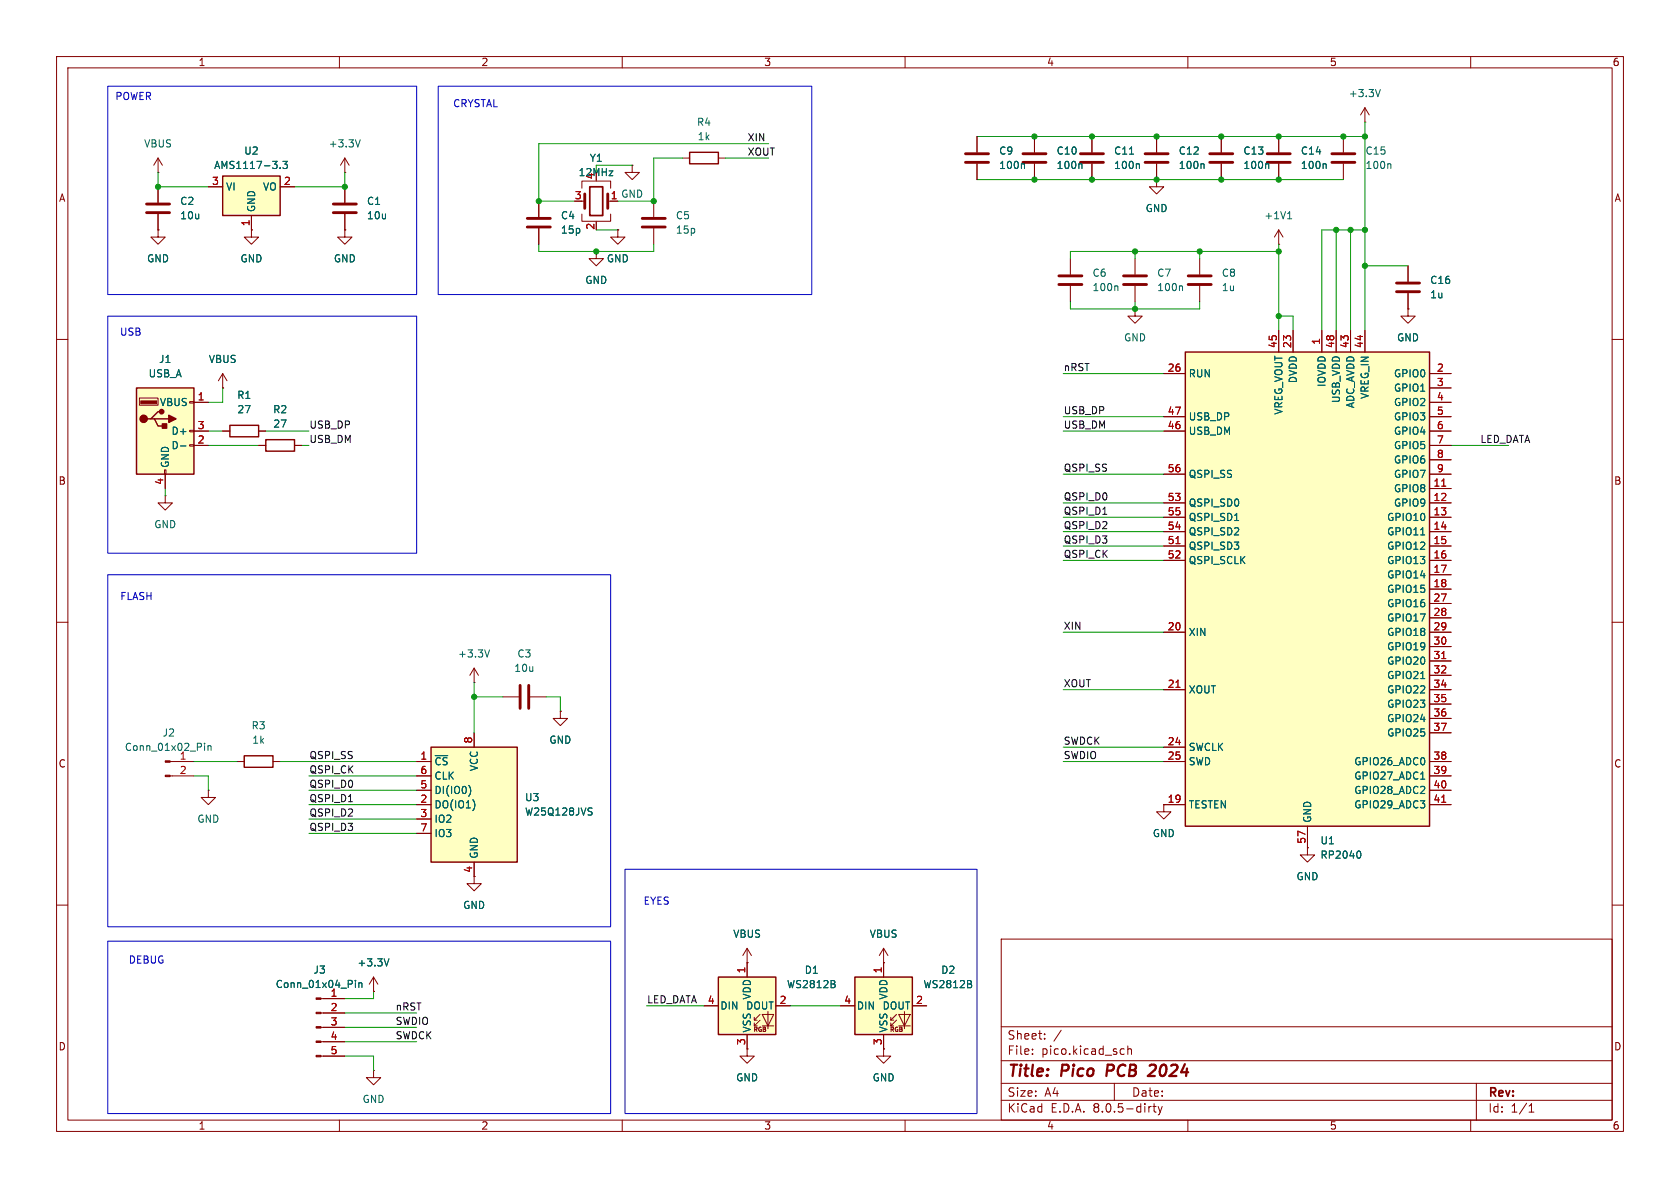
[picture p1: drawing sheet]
<svg xmlns="http://www.w3.org/2000/svg" width="297mm" height="210mm" viewBox="0 0 297 210" stroke-linecap="round" stroke-linejoin="round" font-family="sans-serif">
<g fill="none" stroke="#840000" stroke-width=".18">
<path d="M10 10h277v190h-277zM12 12h273v186h-273zM60 10v2M110 10v2M160 10v2M210 10v2M241.3 19.1l-.8 1.2M241.3 19.1v2.5M241.3 19.1l.8 1.2M260 10v2M182.9 24.1v2.8M182.9 29v2.8"/>
<path d="M193 24.1v2.8M193 29v2.8M226.1 24.1v2.8M226.1 29v2.8M237.5 24.1v2.8M237.5 29v2.8M241.3 21.6h.1M10 60h2M27.9 40.6v1.3h1.3l-1.3 1.3-1.2-1.3h1.2M27.9 40.6h.1M44.4 40.6v1.3h1.3l-1.3 1.3-1.2-1.3h1.2M44.4 40.6h.1"/>
<path d="M200.7 54.6v1.3h1.2l-1.2 1.3-1.3-1.3h1.3M200.7 54.6h.1M212.1 45.7v2.8M212.1 50.5v2.8M248.9 54.6v1.3h1.3l-1.3 1.3-1.3-1.3h1.3M248.9 54.6h.1M248.9 47v2.8M248.9 51.8v2.8M285 60h2M10 110h2M285 110h2M10 160h2"/>
<path d="M285 160h2M177 166h108v32h-108zM60 198v2M110 198v2M160 198v2M177 194.5h108M177 191.5h108M177 187.5h108M177 181.5h108M182.5 186.3v.1M182.5 185.5v.1M184.7 183.6v.1"/>
<path d="M184.7 182.8v.1M187.6 182.1l-1.3 2M197 191.5v3M198.3 185.4l.4 .1M198.7 186.3l-.4 .1M199.4 185.5l.2-.1 .4 .1v.9M199.4 184.9v1.5M203.5 195.6l-.3 .1M203.8 195.6h.6M204 195.1v1.3l.4 .2M204.7 195.6l.4 1M205.1 196.6l-.1 .4-.3 .1"/>
<path d="M205.5 195.6l-.4 1M210 198v2M260 198v2M261 191.5v6.5M270.3 196.6h.9M270.3 195.5l.4-.4v1.5"/>
</g>
<path d="M195.8 188.2l-.2 2M204 188.2l-.7 .1M204.2 189.1l-1.3 1.1h1.3" fill="none" stroke="#840000" stroke-width=".4"/>
<path d="M244 15.8l-.4 1.3M191.1 28.9l.2 .2v.7M199.7 27.2h.7M201.3 28.9l.1 .2v.7M234.3 28.9l.2 .2v.7M245.7 28.9l.2 .2v.7" fill="none" stroke="#006464" stroke-width=".18"/>
<path d="M180.8 28.7h4.1M180.8 27.2h4.1M191 28.7h4.1M191 27.2h4.1M224 28.7h4.1M224 27.2h4.1M235.5 28.7h4M235.5 27.2h4M210.1 50.3h4M210.1 48.8h4M246.9 51.6h4.1M246.9 50h4.1" fill="none" stroke="#840000" stroke-width=".51"/>
<path d="M39.4 31.1h10.1v7h-10.1z" fill="#ffffc2"/>
<path d="M39.4 31.1h10.1v7h-10.1z" fill="none" stroke="#840000" stroke-width=".25"/>
<g fill="none" stroke="#840000" stroke-width=".18">
<path d="M36.8 33h2.6M44.4 38.1v2.5M49.5 33h2.6M204.5 31.8v1.2h1.2l-1.2 1.3-1.3-1.3h1.3M204.5 31.8h.1M61 40.6v1.3h1.2l-1.2 1.3-1.3-1.3h1.3M61 40.6h.1M189.2 45.7v2.8M189.2 50.5v2.8M200.7 45.7v2.8M200.7 50.5v2.8M29.2 87.6v1.3h1.3l-1.3 1.3-1.3-1.3h1.3"/>
<path d="M29.2 87.6h.1M83.8 118.1l-.7 1.3M83.8 118.1v2.6M83.8 118.1l.8 1.3M83.8 120.7h.1M88.9 123.2h2.8M93.7 123.2h2.8M99.1 125.7v1.3h1.2l-1.2 1.3-1.3-1.3h1.3M99.1 125.7h.1M83.8 154.9v1.3h1.3l-1.3 1.3-1.3-1.3h1.3M156.2 185.4v1.3h1.3l-1.3 1.3-1.3-1.3h1.3M156.2 185.4h.1"/>
</g>
<path d="M49.5 29.7v.1M50 28.5h.8l-.4 .5 .3 .1v.6l-.1 .1-.6-.1M197.4 50.5l.2 .2v.7M208.9 50.5l.2 .2v.7M86.5 114.9l-.4 1.2" fill="none" stroke="#006464" stroke-width=".18"/>
<path d="M187.2 50.3h4.1M187.2 48.8h4.1M198.6 50.3h4.1M198.6 48.8h4.1M91.9 121.2v4M93.5 121.2v4" fill="none" stroke="#840000" stroke-width=".51"/>
<path d="M76.2 132.1h15.2v20.3h-15.2z" fill="#ffffc2"/>
<path d="M43.2 133.6h5.1v2h-5.1zM76.2 132.1h15.2v20.3h-15.2z" fill="none" stroke="#840000" stroke-width=".25"/>
<g fill="none" stroke="#840000" stroke-width=".18">
<path d="M226.1 43.2h.1M226.1 40.6l-.8 1.3M226.1 40.6v2.6M226.1 40.6l.7 1.3M30.1 134.6h4.2M30.1 137.2h4.2M36.8 139.7v1.3h1.3l-1.3 1.2-1.2-1.2h1.2M36.8 139.7h.1M41.9 134.6h1.3M48.3 134.6h1.2M73.7 134.6h2.5M73.7 139.7h2.5"/>
<path d="M73.7 137.2h2.5M83.8 129.5v2.6M73.7 142.2h2.5M73.7 144.8h2.5M73.7 147.3h2.5M83.8 152.4v2.5M56.7 179.1h4.3M56.7 176.5h4.3M66 175.3h.1M66 172.7l-.7 1.3M66 172.7v2.6M66 172.7l.8 1.3"/>
<path d="M56.7 186.7h4.3M56.7 184.2h4.3M56.7 181.6h4.3M66 189.2v1.3h1.3l-1.3 1.3-1.2-1.3h1.2M66 189.2h.1"/>
</g>
<g fill="none" stroke="#006464" stroke-width=".18">
<path d="M227.6 38.7h.8M227.8 37.7l.2-.3v1.3M36.2 131.4v.1M36.2 131.8v.9M36.8 131.8v.9M36.8 131.9l.2-.1 .3 .1v.8M82.9 138.9a1.49 1.49 0 0 1 0 1.8M83.9 141.9v.9M104.2 142.8l.5 .1M104.4 143.5l.3 .2-.3 .4M62.8 173.3v.1M62.8 173.7v.9"/>
<path d="M63.4 173.7v.9M63.4 173.8l.2-.1 .3 .1 .1 .8M68.8 169.5l-.5 1.3"/>
</g>
<g fill="#840000" stroke="#840000" stroke-width=".18">
<path d="M29.2 137h.9v.3h-.9z"/>
<path d="M29.2 134.5h.9v.2h-.9z"/>
<path d="M55.9 186.6h.8v.2h-.8z"/>
<path d="M55.9 184h.8v.3h-.8z"/>
<path d="M55.9 181.5h.8v.2h-.8z"/>
<path d="M55.9 178.9h.8v.3h-.8z"/>
<path d="M55.9 176.4h.8v.3h-.8z"/>
</g>
<path d="M209.5 62.2h43.2v83.9h-43.2z" fill="#ffffc2"/>
<path d="M209.5 62.2h43.2v83.9h-43.2z" fill="none" stroke="#840000" stroke-width=".25"/>
<g fill="none" stroke="#840000" stroke-width=".18">
<path d="M111.8 29.2v1.3h1.2l-1.2 1.3-1.3-1.3h1.3M111.8 29.2h.1M226.1 58.4v3.8M228.6 58.4v3.8M233.7 58.4v3.8M236.2 58.4v3.8M238.8 58.4v3.8M241.3 58.4v3.8M205.7 66h3.8M205.7 76.2h3.8M205.7 73.7h3.8M252.7 66h3.8"/>
<path d="M252.7 68.6h3.8M252.7 71.1h3.8M252.7 76.2h3.8M252.7 73.7h3.8M252.7 78.7h3.8M205.7 88.9h3.8M205.7 91.4h3.8M205.7 94h3.8M205.7 96.5h3.8M205.7 99.1h3.8M205.7 83.8h3.8M252.7 86.4h3.8"/>
<path d="M252.7 88.9h3.8M252.7 91.4h3.8M252.7 94h3.8M252.7 96.5h3.8M252.7 99.1h3.8M252.7 83.8h3.8M252.7 81.3h3.8M205.7 111.8h3.8M252.7 101.6h3.8M252.7 104.1h3.8M252.7 111.8h3.8M252.7 106.7h3.8"/>
<path d="M252.7 109.2h3.8M252.7 114.3h3.8M252.7 116.8h3.8M252.7 119.4h3.8M205.7 121.9h3.8M205.7 132.1h3.8M205.7 134.6h3.8M252.7 121.9h3.8M252.7 134.6h3.8M252.7 124.5h3.8M252.7 127h3.8M252.7 129.5h3.8"/>
<path d="M252.7 137.2h3.8M252.7 139.7h3.8M205.7 142.2v1.3h1.3l-1.3 1.3-1.2-1.3h1.2M205.7 142.2h.1M205.7 142.2h3.8M231.1 149.9v1.2h1.3l-1.3 1.3-1.2-1.3h1.2M231.1 149.9h.1M231.1 146.1v3.8M252.7 142.2h3.8"/>
</g>
<path d="M207.9 96.1h.7M254.9 85.9h.7M254.9 116.4h.7M207.9 121.5h.7M254.9 141.8h.7" fill="none" stroke="#a90000" stroke-width=".18"/>
<path d="M218.3 92h.7M251.2 94.6h.7M251.2 120h.7M251.2 137.7h.7M240.3 150.4a.79 .79 0 0 1 0 1.3" fill="none" stroke="#006464" stroke-width=".18"/>
<path d="M24.1 68.6h10.2v15.2h-10.2z" fill="#ffffc2"/>
<path d="M121.9 26.9h5.1v2.1h-5.1zM24.1 68.6h10.2v15.2h-10.2zM26.7 74h.6l.6 1.3h1.3M27.3 74h2.5M28.6 72.8h-.7l-1.2 1.2h-.7M47 77.7h5.1v2.1h-5.1z" fill="none" stroke="#840000" stroke-width=".25"/>
<g fill="#840000" stroke="#840000" stroke-width=".25">
<path d="M29.8 73.4l1.3 .6-1.3 .7z"/>
<path d="M28.7 74.9h.8v.8h-.8z"/>
<circle cx="25.4" cy="74" r=".63"/>
<circle cx="28.6" cy="72.8" r=".38"/>
</g>
<path d="M24.9 70.9h2.8v.5h-2.8z" fill="#840000" stroke="#840000" stroke-width=".18"/>
<g fill="none" stroke="#840000" stroke-width=".18">
<path d="M27.9 30.5h.1M27.9 27.9v2.6M27.9 33v2.8M27.9 37.8v2.8M27.9 27.9l-.7 1.3M27.9 27.9l.8 1.3M61 30.5h.1M61 27.9v2.6M61 33v2.8M61 37.8v2.8M61 27.9l-.8 1.3M61 27.9l.7 1.3"/>
<path d="M102.9 33.3v-1.3h5v1.3M102.9 37.8v1.3h5v-1.3M102.9 35.6h.5M105.4 39.1v.3M115.6 35.6v2.8M120.6 27.9h1.3M127 27.9h1.3M172.7 24.1v2.8M172.7 29v2.8M215.9 24.1v2.8M215.9 29v2.8M115.6 40.4v2.8"/>
<path d="M24.6 70.4h3.3v1.2h-3.3zM33.5 78.6h.8v.3h-.8zM33.5 76.1h.8v.2h-.8zM33.5 71h.8v.2h-.8zM34.3 71.1h2.5M34.3 78.7h2.5M34.3 76.2h2.5M45.7 78.7h1.3M52.1 78.7h1.2M29.1 83.1h.2v.7h-.2zM29.2 83.8v2.6M132.1 170.2h.1"/>
<path d="M132.1 167.6l-.8 1.3M132.1 167.6v2.6M132.1 167.6l.7 1.3M132.1 185.4v1.3h1.2l-1.2 1.3-1.3-1.3h1.3M132.1 185.4h.1"/>
</g>
<path d="M63.7 24.7l-.4 1.3M180.9 28.9l.2 .2v.7M224.1 28.9l.2 .2v.7M31.9 78.8h1" fill="none" stroke="#006464" stroke-width=".18"/>
<path d="M25.9 37.6h4.1M25.9 36.1h4.1M58.9 37.6h4.1M58.9 36.1h4.1M103.4 34.3v2.5M107.4 34.3v2.5M113.5 38.6h4.1M170.7 28.7h4.1M170.7 27.2h4.1M213.9 28.7h4M213.9 27.2h4M113.5 40.1h4.1" fill="none" stroke="#840000" stroke-width=".51"/>
<path d="M104.3 33h2.3v5.1h-2.3z" fill="none" stroke="#840000" stroke-width=".3"/>
<path d="M151.1 172.7h10.2v10.2h-10.2z" fill="#ffffc2"/>
<g fill="none" stroke="#840000" stroke-width=".18">
<path d="M95.2 35.6v2.8M204.5 24.1v2.8M204.5 29v2.8M95.2 40.4v2.8M105.4 44.5v1.2h1.3l-1.3 1.3-1.3-1.3h1.3M105.4 44.5h.1M109.2 40.6v1.3h1.3l-1.3 1.3-1.3-1.3h1.3M109.2 40.6h.1M39.4 68.6h.1M39.4 66l-.8 1.3M39.4 66v2.6M39.4 66l.7 1.3"/>
<path d="M39.4 76.2h1.2M45.7 76.2h1.3M148.6 177.8h2.5M156.2 170.2h.1M156.2 167.6v5.1M156.2 167.6l-.8 1.3M156.2 167.6l.8 1.3M158.5 179.3l-1 1v-.5M158.9 179.3h2l-1 2.1zM159.9 178.8v3.1M161.3 177.8h2.5M156.2 182.9v2.5"/>
<path d="M157.5 181.4h.5M157.5 180.3h.5M158.5 180.3l-1 1.1v-.6M158.9 181.4h2"/>
</g>
<path d="M40.6 75.2h5.1v2h-5.1zM151.1 172.7h10.2v10.2h-10.2z" fill="none" stroke="#840000" stroke-width=".25"/>
<path d="M212.7 28.9l.2 .2v.7M171.7 174l.1 .2-.1 .3M171.7 173.5v.3" fill="none" stroke="#006464" stroke-width=".18"/>
<path d="M93.2 38.6h4.1M202.4 28.7h4.1M202.4 27.2h4.1M93.2 40.1h4.1" fill="none" stroke="#840000" stroke-width=".51"/>
<path d="M127 172.7h10.2v10.2h-10.2z" fill="#ffffc2"/>
<g fill="none" stroke="#840000" stroke-width=".18">
<path d="M27.9 33v2.8M27.9 37.8v2.8M36.8 33h2.6M44.4 38.1v2.5M49.5 33h2.6M61 33v2.8M61 37.8v2.8M95.2 35.6v2.8M172.7 24.1v2.8M172.7 29v2.8M182.9 24.1v2.8M182.9 29v2.8"/>
<path d="M193 24.1v2.8M193 29v2.8M204.5 31.8h.1M204.5 24.1v2.8M204.5 29v2.8M215.9 24.1v2.8M215.9 29v2.8M226.1 24.1v2.8M226.1 29v2.8M27.9 40.6h.1M44.4 40.6h.1M61 40.6h.1"/>
<path d="M95.2 40.4v2.8M105.4 44.5h.1M109.2 40.6h.1M226.1 58.4v3.8M228.6 58.4v3.8M233.7 58.4v3.8M236.2 58.4v3.8M238.8 58.4v3.8M241.3 58.4v3.8M248.9 54.6h.1M248.9 47v2.8M248.9 51.8v2.8"/>
<path d="M34.3 71.1h2.5M34.3 76.2h2.5M34.3 78.7h2.5M39.4 68.6h.1M39.4 76.2h1.2M45.7 76.2h1.3M45.7 78.7h1.3M52.1 78.7h1.2M205.7 66h3.8M205.7 76.2h3.8M205.7 73.7h3.8M252.7 66h3.8"/>
<path d="M252.7 68.6h3.8M252.7 71.1h3.8M252.7 76.2h3.8M252.7 73.7h3.8M252.7 78.7h3.8M29.2 83.8v2.6M205.7 88.9h3.8M205.7 91.4h3.8M205.7 94h3.8M205.7 96.5h3.8M205.7 99.1h3.8M205.7 83.8h3.8"/>
<path d="M252.7 86.4h3.8M252.7 88.9h3.8M252.7 91.4h3.8M252.7 94h3.8M252.7 96.5h3.8M252.7 99.1h3.8M252.7 83.8h3.8M252.7 81.3h3.8M205.7 111.8h3.8M252.7 101.6h3.8M252.7 104.1h3.8M252.7 111.8h3.8"/>
<path d="M252.7 106.7h3.8M252.7 109.2h3.8M252.7 114.3h3.8M252.7 116.8h3.8M252.7 119.4h3.8M73.7 134.6h2.5M73.7 137.2h2.5M73.7 139.7h2.5M83.8 129.5v2.6M99.1 125.7h.1M205.7 121.9h3.8M205.7 132.1h3.8"/>
<path d="M205.7 134.6h3.8M252.7 121.9h3.8M252.7 134.6h3.8M252.7 124.5h3.8M252.7 127h3.8M252.7 129.5h3.8M252.7 137.2h3.8M252.7 139.7h3.8M73.7 142.2h2.5M73.7 144.8h2.5M73.7 147.3h2.5M83.8 152.4v2.5"/>
<path d="M205.7 142.2h.1M205.7 142.2h3.8M231.1 149.9h.1M231.1 146.1v3.8M252.7 142.2h3.8M57.1 176.5h3.9M57.1 179.1h3.9M66 175.3h.1M124.5 177.8h2.5M132.1 170.2h.1M132.1 170.2v2.5M134.4 179.3l-1.1 1v-.5"/>
<path d="M134.7 179.3h2.1l-1 2.1zM135.8 178.8v3.1M137.2 177.8h2.5M148.6 177.8h2.5M156.2 170.2h.1M156.2 170.2v2.5M161.3 177.8h2.5M57.1 181.6h3.9M57.1 184.2h3.9M57.1 186.7h3.9M132.1 185.4h.1M132.1 182.9v2.5"/>
<path d="M133.3 181.4h.6M133.3 180.3h.6M134.4 180.3l-1.1 1.1v-.6M134.7 181.4h2.1M156.2 185.4h.1M156.2 182.9v2.5"/>
</g>
<path d="M127 172.7h10.2v10.2h-10.2z" fill="none" stroke="#840000" stroke-width=".25"/>
<g fill="none" stroke="#006464" stroke-width=".18">
<path d="M49.5 29.7v.1M50 28.5h.8l-.4 .5 .3 .1v.6l-.1 .1-.6-.1M180.9 28.9l.2 .2v.7M191.1 28.9l.2 .2v.7M199.7 27.2h.7M201.3 28.9l.1 .2v.7M212.7 28.9l.2 .2v.7M224.1 28.9l.2 .2v.7M234.3 28.9l.2 .2v.7M31.9 78.8h1M218.3 92h.7M251.2 94.6h.7"/>
<path d="M251.2 120h.7M82.9 138.9a1.49 1.49 0 0 1 0 1.8M251.2 137.7h.7M83.9 141.9v.9M104.2 142.8l.5 .1M104.4 143.5l.3 .2-.3 .4M240.3 150.4a.79 .79 0 0 1 0 1.3M62.8 173.3v.1M62.8 173.7v.9M63.4 173.7v.9M63.4 173.8l.2-.1 .3 .1 .1 .8M68.8 169.5l-.5 1.3"/>
<path d="M147.5 174l.2 .2-.2 .3M147.5 173.5v.3M171.7 174l.1 .2-.1 .3M171.7 173.5v.3"/>
</g>
<path d="M19 15.2h54.7v36.9h-54.7zM77.5 15.2h66v36.9h-66zM19 55.9h54.7v41.9h-54.7zM19 101.6h88.9v62.2h-88.9zM110.5 153.7h62.2v43.2h-62.2zM19 166.4h88.9v30.5h-88.9z" fill="none" stroke="#0000c2" stroke-width=".18"/>
<g fill="none" stroke="#009600" stroke-width=".18">
<path d="M27.9 30.5v2.5h8.9M61 30.5v2.5h-8.9M111.8 29.2h-6.4v1.3M120.6 27.9h-5v7.7h-6.4M128.3 27.9h7.6M135.9 25.4h-40.7v10.2h6.4M172.7 31.8h64.8M172.7 24.1h68.6M241.3 21.6v36.8M95.2 43.2v1.3h20.4v-1.3M105.4 40.6h3.8M189.2 53.3v1.3h22.9v-1.3"/>
<path d="M200.7 44.5v1.2M200.7 53.3v1.3M212.1 44.5v1.2M226.1 44.5h-36.9v1.2M226.1 55.9h2.5v2.5M226.1 43.2v15.2M236.2 40.6v17.8M238.8 40.6v17.8M241.3 40.6h-7.6v17.8M241.3 47h7.6M36.8 76.2h2.6M36.8 78.7h8.9"/>
<path d="M39.4 68.6v2.5h-2.6M47 76.2h7.6M53.3 78.7h1.3M188 76.2h17.7M188 73.7h17.7M188 66h17.7M256.5 78.7h10.2M29.2 86.4v1.2M188 99.1h17.7M188 96.5h17.7M188 94h17.7M188 83.8h17.7"/>
<path d="M188 91.4h17.7M188 88.9h17.7M188 111.8h17.7M34.3 137.2h2.5v2.5M34.3 134.6h7.6M49.5 134.6h24.2M54.6 139.7h19.1M54.6 137.2h19.1M83.8 123.2h5.1M83.8 120.7v8.8M96.5 123.2h2.6v2.5M188 134.6h17.7"/>
<path d="M188 121.9h17.7M188 132.1h17.7M54.6 147.3h19.1M54.6 142.2h19.1M54.6 144.8h19.1M61 179.1h12.7M66 175.3v1.2h-5M114.3 177.8h10.2M139.7 177.8h8.9M61 181.6h12.7M61 184.2h12.7M61 186.7h5v2.5"/>
</g>
<path d="M207.9 96.1h.7M254.9 85.9h.7M254.9 116.4h.7M207.9 121.5h.7M254.9 141.8h.7" fill="none" stroke="#a90000" stroke-width=".18"/>
<g fill="#009600" stroke="#009600" stroke-width=".18">
<circle cx="182.9" cy="24.1" r=".46"/>
<circle cx="182.9" cy="31.8" r=".46"/>
<circle cx="95.2" cy="35.6" r=".46"/>
<circle cx="105.4" cy="44.5" r=".46"/>
<circle cx="115.6" cy="35.6" r=".46"/>
<circle cx="215.9" cy="24.1" r=".46"/>
<circle cx="215.9" cy="31.8" r=".46"/>
<circle cx="204.5" cy="24.1" r=".46"/>
<circle cx="226.1" cy="31.8" r=".46"/>
<circle cx="226.1" cy="24.1" r=".46"/>
<circle cx="193" cy="24.1" r=".46"/>
<circle cx="193" cy="31.8" r=".46"/>
<circle cx="212.1" cy="44.5" r=".46"/>
<circle cx="200.7" cy="54.6" r=".46"/>
<circle cx="226.1" cy="55.9" r=".46"/>
<circle cx="226.1" cy="44.5" r=".46"/>
<circle cx="204.5" cy="31.8" r=".46"/>
<circle cx="200.7" cy="44.5" r=".46"/>
<circle cx="83.8" cy="123.2" r=".46"/>
<circle cx="238.8" cy="40.6" r=".46"/>
<circle cx="236.2" cy="40.6" r=".46"/>
<circle cx="237.5" cy="24.1" r=".46"/>
<circle cx="241.3" cy="47" r=".46"/>
<circle cx="241.3" cy="40.6" r=".46"/>
<circle cx="241.3" cy="24.1" r=".46"/>
<circle cx="27.9" cy="33" r=".46"/>
<circle cx="61" cy="33" r=".46"/>
</g>
<g font-size="2.8" fill="#840000">
<text x="178" y="190.9">Title:</text>
<text x="187.7" y="190.9">Pico</text>
<text x="196.5" y="190.9">PCB</text>
<text x="204.8" y="190.9">2024</text>
</g>
<g font-size="2.1" fill="#840000">
<text x="178" y="184">Sheet:</text>
<text x="178" y="186.7">File:</text>
<text x="184.1" y="186.7">pico.kicad_sch</text>
<text x="178" y="196.9">KiCad</text>
<text x="178" y="194.1">Size:</text>
<text x="184.7" y="194.1">A4</text>
<text x="185.7" y="196.9">E.D.A.</text>
<text x="193.3" y="196.9">8.0.5-dirty</text>
<text x="200" y="194.1">Date:</text>
<text x="263" y="194.3">Rev:</text>
<text x="263" y="196.9">Id:</text>
<text x="267.1" y="196.9">1/1</text>
</g>
<g font-size="1.8" fill="#840000">
<text x="35" y="11.9">1</text>
<text x="85" y="11.9">2</text>
<text x="135" y="11.9">3</text>
<text x="185" y="11.9">4</text>
<text x="235" y="11.9">5</text>
<text x="285" y="11.9">6</text>
<text x="10.3" y="35.9">A</text>
<text x="107.9" y="35.3">1 GND</text>
<text x="285.3" y="35.9">A</text>
<text x="10.3" y="85.9">B</text>
<text x="285.3" y="85.9">B</text>
<text x="10.3" y="135.9">C</text>
<text x="285.3" y="135.9">C</text>
<text x="83.6" y="154.4" transform="rotate(-90 83.6 154.4)">4</text>
<text x="10.3" y="185.9">D</text>
<text x="285.3" y="185.9">D</text>
<text x="35" y="199.9">1</text>
<text x="85" y="199.9">2</text>
<text x="135" y="199.9">3</text>
<text x="185" y="199.9">4</text>
<text x="235" y="199.9">5</text>
<text x="285" y="199.9">6</text>
</g>
<g font-size="1.8" fill="#0000c2">
<text x="20.3" y="17.9">POWER</text>
<text x="80" y="19.2">CRYSTAL</text>
<text x="21.1" y="59.5">USB</text>
<text x="21.2" y="106.3">FLASH</text>
<text x="113.7" y="160.1">EYES</text>
<text x="22.7" y="170.5">DEBUG</text>
</g>
<g font-size="1.8" fill="#006464">
<text x="238.4" y="17.4">+3.3V</text>
<text x="123.1" y="22.5">R4</text>
<text x="25.4" y="26.3">VBUS</text>
<text x="43.1" y="27.5">U2</text>
<text x="58" y="26.3">+3.3V</text>
<text x="104.2" y="28.8">Y1</text>
<text x="123.2" y="25">1k</text>
<text x="176.5" y="27.5">C9</text>
<text x="186.7" y="27.5">C10</text>
<text x="196.9" y="27.5">C11</text>
<text x="208.3" y="27.5">C12</text>
<text x="219.7" y="27.5">C13</text>
<text x="229.9" y="27.5">C14</text>
<text x="241.3" y="27.5">C15</text>
<text x="37.8" y="30.1">AMS1117-3.3</text>
<text x="39.9" y="33.9">VI</text>
<text x="46.4" y="33.9">VO</text>
<text x="102.2" y="31.3">12MHz</text>
<text x="176.5" y="30.1">100n</text>
<text x="186.7" y="30.1">100n</text>
<text x="196.9" y="30.1">100n</text>
<text x="208.3" y="30.1">100n</text>
<text x="219.7" y="30.1">100n</text>
<text x="229.9" y="30.1">100n</text>
<text x="241.3" y="30.1">100n</text>
<text x="31.8" y="36.4">C2</text>
<text x="31.8" y="39">10u</text>
<text x="45.3" y="37.6" transform="rotate(-90 45.3 37.6)">GND</text>
<text x="64.8" y="36.4">C1</text>
<text x="64.8" y="39">10u</text>
<text x="99.1" y="39">C4</text>
<text x="99.1" y="41.5">15p</text>
<text x="119.4" y="39">C5</text>
<text x="119.4" y="41.5">15p</text>
<text x="202.4" y="37.7">GND</text>
<text x="223.4" y="39">+1V1</text>
<text x="25.9" y="46.6">GND</text>
<text x="42.4" y="46.6">GND</text>
<text x="58.9" y="46.6">GND</text>
<text x="107.2" y="46.6">GND</text>
<text x="103.4" y="50.4">GND</text>
<text x="193" y="49.1">C6</text>
<text x="193" y="51.7">100n</text>
<text x="204.5" y="49.1">C7</text>
<text x="204.5" y="51.7">100n</text>
<text x="215.9" y="49.1">C8</text>
<text x="215.9" y="51.7">1u</text>
<text x="252.7" y="52.9">1u</text>
<text x="252.7" y="50.4">C16</text>
<text x="28" y="64.4">J1</text>
<text x="36.8" y="64.4">VBUS</text>
<text x="198.6" y="60.6">GND</text>
<text x="246.9" y="60.6">GND</text>
<text x="26.2" y="66.9">USB_A</text>
<text x="28.2" y="72">VBUS</text>
<text x="41.8" y="70.7">R1</text>
<text x="210.1" y="66.9">RUN</text>
<text x="229.5" y="67.8" transform="rotate(-90 229.5 67.8)">DVDD</text>
<text x="234.5" y="68.5" transform="rotate(-90 234.5 68.5)">IOVDD</text>
<text x="237.1" y="71.3" transform="rotate(-90 237.1 71.3)">USB_VDD</text>
<text x="242.2" y="70.6" transform="rotate(-90 242.2 70.6)">VREG_IN</text>
<text x="246.3" y="66.9">GPIO0</text>
<text x="246.3" y="69.4">GPIO1</text>
<text x="246.3" y="72">GPIO2</text>
<text x="30.2" y="77.1">D+</text>
<text x="41.9" y="73.3">27</text>
<text x="48.2" y="73.3">R2</text>
<text x="48.2" y="75.8">27</text>
<text x="210.1" y="77.1">USB_DM</text>
<text x="210.1" y="74.5">USB_DP</text>
<text x="226.9" y="73.4" transform="rotate(-90 226.9 73.4)">VREG_VOUT</text>
<text x="239.6" y="72.3" transform="rotate(-90 239.6 72.3)">ADC_AVDD</text>
<text x="246.3" y="74.5">GPIO3</text>
<text x="246.3" y="77.1">GPIO4</text>
<text x="30.1" y="82.8" transform="rotate(-90 30.1 82.8)">GND</text>
<text x="30.2" y="79.6">D-</text>
<text x="246.3" y="79.6">GPIO5</text>
<text x="246.3" y="82.1">GPIO6</text>
<text x="210.1" y="89.8">QSPI_SD0</text>
<text x="210.1" y="84.7">QSPI_SS</text>
<text x="246.3" y="87.2">GPIO8</text>
<text x="246.3" y="89.8">GPIO9</text>
<text x="246.3" y="84.7">GPIO7</text>
<text x="27.2" y="93.6">GND</text>
<text x="210.1" y="94.8">QSPI_SD2</text>
<text x="210.1" y="92.3">QSPI_SD1</text>
<text x="245.1" y="92.3">GPIO10</text>
<text x="245.1" y="94.8">GPIO11</text>
<text x="210.1" y="97.4">QSPI_SD3</text>
<text x="210.1" y="99.9">QSPI_SCLK</text>
<text x="245.1" y="97.4">GPIO12</text>
<text x="245.1" y="99.9">GPIO13</text>
<text x="245.1" y="102.5">GPIO14</text>
<text x="245.1" y="105">GPIO15</text>
<text x="245.1" y="107.5">GPIO16</text>
<text x="210.1" y="112.6">XIN</text>
<text x="245.1" y="110.1">GPIO17</text>
<text x="245.1" y="112.6">GPIO18</text>
<text x="80.9" y="116.4">+3.3V</text>
<text x="90.8" y="119">10u</text>
<text x="91.4" y="116.4">C3</text>
<text x="245.1" y="115.2">GPIO19</text>
<text x="245.1" y="117.7">GPIO20</text>
<text x="210.1" y="122.8">XOUT</text>
<text x="245.1" y="120.2">GPIO21</text>
<text x="245.1" y="122.8">GPIO22</text>
<text x="245.1" y="125.3">GPIO23</text>
<text x="28.7" y="130.4">J2</text>
<text x="44.4" y="129.1">R3</text>
<text x="44.5" y="131.7">1k</text>
<text x="97" y="131.7">GND</text>
<text x="245.1" y="127.9">GPIO24</text>
<text x="245.1" y="130.4">GPIO25</text>
<text x="22" y="132.9">Conn_01x02_Pin</text>
<text x="31.7" y="134.4">1</text>
<text x="76.7" y="135.5">~{CS}</text>
<text x="84.7" y="136.4" transform="rotate(-90 84.7 136.4)">VCC</text>
<text x="210.1" y="132.9">SWCLK</text>
<text x="210.1" y="135.5">SWD</text>
<text x="239.3" y="135.5">GPIO26_ADC0</text>
<text x="76.7" y="143.1">DO(IO1)</text>
<text x="76.7" y="140.6">DI(IO0)</text>
<text x="76.7" y="138">CLK</text>
<text x="92.7" y="141.8">U3</text>
<text x="210.1" y="143.1">TESTEN</text>
<text x="239.3" y="138">GPIO27_ADC1</text>
<text x="239.3" y="140.6">GPIO28_ADC2</text>
<text x="239.3" y="143.1">GPIO29_ADC3</text>
<text x="34.8" y="145.6">GND</text>
<text x="76.7" y="145.6">IO2</text>
<text x="76.7" y="148.2">IO3</text>
<text x="92.7" y="144.4">W25Q128JVS</text>
<text x="203.7" y="148.2">GND</text>
<text x="232" y="145.5" transform="rotate(-90 232 145.5)">GND</text>
<text x="233.3" y="149.5">U1</text>
<text x="84.7" y="151.9" transform="rotate(-90 84.7 151.9)">GND</text>
<text x="229.1" y="155.8">GND</text>
<text x="233.3" y="152">RP2040</text>
<text x="81.8" y="160.9">GND</text>
<text x="129.5" y="166">VBUS</text>
<text x="153.7" y="166">VBUS</text>
<text x="55.3" y="172.3">J3</text>
<text x="63.1" y="171">+3.3V</text>
<text x="142.2" y="172.3">D1</text>
<text x="166.3" y="172.3">D2</text>
<text x="48.6" y="174.9">Conn_01x04_Pin</text>
<text x="127.3" y="178.7">DIN</text>
<text x="131.8" y="178.7">DOUT</text>
<text x="132.9" y="176.8" transform="rotate(-90 132.9 176.8)">VDD</text>
<text x="139" y="174.9">WS2812B</text>
<text x="151.4" y="178.7">DIN</text>
<text x="155.9" y="178.7">DOUT</text>
<text x="157.1" y="176.8" transform="rotate(-90 157.1 176.8)">VDD</text>
<text x="163.2" y="174.9">WS2812B</text>
<text x="132.9" y="182.6" transform="rotate(-90 132.9 182.6)">VSS</text>
<text x="157.1" y="182.6" transform="rotate(-90 157.1 182.6)">VSS</text>
<text x="130" y="191.4">GND</text>
<text x="154.2" y="191.4">GND</text>
<text x="64" y="195.2">GND</text>
</g>
<g font-size="1.8" fill="#0f0f0f">
<text x="132.1" y="27.6">XOUT</text>
<text x="132.1" y="25.1">XIN</text>
<text x="188" y="65.7">nRST</text>
<text x="54.6" y="75.9">USB_DP</text>
<text x="188" y="73.3">USB_DP</text>
<text x="188" y="75.9">USB_DM</text>
<text x="54.6" y="78.4">USB_DM</text>
<text x="188" y="83.5">QSPI_SS</text>
<text x="261.6" y="78.4">LED_DATA</text>
<text x="188" y="88.6">QSPI_D0</text>
<text x="188" y="93.6">QSPI_D2</text>
<text x="188" y="91.1">QSPI_D1</text>
<text x="188" y="98.7">QSPI_CK</text>
<text x="188" y="96.2">QSPI_D3</text>
<text x="188" y="111.4">XIN</text>
<text x="188" y="121.6">XOUT</text>
<text x="188" y="131.7">SWDCK</text>
<text x="54.6" y="136.8">QSPI_CK</text>
<text x="54.6" y="134.3">QSPI_SS</text>
<text x="188" y="134.3">SWDIO</text>
<text x="54.6" y="141.9">QSPI_D1</text>
<text x="54.6" y="139.4">QSPI_D0</text>
<text x="54.6" y="147">QSPI_D3</text>
<text x="54.6" y="144.4">QSPI_D2</text>
<text x="69.8" y="178.7">nRST</text>
<text x="114.3" y="177.5">LED_DATA</text>
<text x="69.8" y="181.3">SWDIO</text>
<text x="69.8" y="183.8">SWDCK</text>
</g>
<g font-size="1.8" fill="#a90000">
<text x="37.4" y="32.8">3</text>
<text x="50.1" y="32.8">2</text>
<text x="101.5" y="35.3">3</text>
<text x="105.2" y="31.8" transform="rotate(-90 105.2 31.8)">4</text>
<text x="107.9" y="35.3">1</text>
<text x="44.2" y="40.1" transform="rotate(-90 44.2 40.1)">1</text>
<text x="105.2" y="40.7" transform="rotate(-90 105.2 40.7)">2</text>
<text x="206.3" y="65.8">26</text>
<text x="225.8" y="61.6" transform="rotate(-90 225.8 61.6)">45</text>
<text x="228.3" y="61.6" transform="rotate(-90 228.3 61.6)">23</text>
<text x="233.4" y="61" transform="rotate(-90 233.4 61)">1</text>
<text x="236" y="61.6" transform="rotate(-90 236 61.6)">48</text>
<text x="238.5" y="61.6" transform="rotate(-90 238.5 61.6)">43</text>
<text x="241" y="61.6" transform="rotate(-90 241 61.6)">44</text>
<text x="253.9" y="65.8">2</text>
<text x="34.9" y="70.9">1</text>
<text x="253.9" y="68.3">3</text>
<text x="253.9" y="70.9">4</text>
<text x="34.9" y="75.9">3</text>
<text x="206.3" y="75.9">46</text>
<text x="206.3" y="73.4">47</text>
<text x="253.9" y="73.4">5</text>
<text x="253.9" y="75.9">6</text>
<text x="34.9" y="78.5">2</text>
<text x="206.3" y="83.6">56</text>
<text x="253.9" y="78.5">7</text>
<text x="253.9" y="81">8</text>
<text x="253.9" y="83.6">9</text>
<text x="29" y="85.8" transform="rotate(-90 29 85.8)">4</text>
<text x="206.3" y="88.6">53</text>
<text x="253.3" y="86.1">11</text>
<text x="253.3" y="88.6">12</text>
<text x="206.3" y="93.7">54</text>
<text x="206.3" y="91.2">55</text>
<text x="253.3" y="91.2">13</text>
<text x="253.3" y="93.7">14</text>
<text x="206.3" y="96.3">51</text>
<text x="206.3" y="98.8">52</text>
<text x="253.3" y="96.3">15</text>
<text x="253.3" y="98.8">16</text>
<text x="253.3" y="101.3">17</text>
<text x="253.3" y="103.9">18</text>
<text x="253.3" y="106.4">27</text>
<text x="206.3" y="111.5">20</text>
<text x="253.3" y="109">28</text>
<text x="253.3" y="111.5">29</text>
<text x="253.3" y="114">30</text>
<text x="253.3" y="116.6">31</text>
<text x="253.3" y="119.1">32</text>
<text x="206.3" y="121.7">21</text>
<text x="253.3" y="121.7">34</text>
<text x="253.3" y="124.2">35</text>
<text x="83.6" y="131.5" transform="rotate(-90 83.6 131.5)">8</text>
<text x="206.3" y="131.8">24</text>
<text x="253.3" y="126.7">36</text>
<text x="253.3" y="129.3">37</text>
<text x="31.7" y="136.9">2</text>
<text x="74.2" y="134.4">1</text>
<text x="74.2" y="136.9">6</text>
<text x="206.3" y="134.4">25</text>
<text x="253.3" y="134.4">38</text>
<text x="253.3" y="136.9">39</text>
<text x="74.2" y="142">2</text>
<text x="74.2" y="139.4">5</text>
<text x="206.3" y="142">19</text>
<text x="253.3" y="139.4">40</text>
<text x="253.3" y="142">41</text>
<text x="74.2" y="144.5">3</text>
<text x="74.2" y="147.1">7</text>
<text x="230.9" y="149.3" transform="rotate(-90 230.9 149.3)">57</text>
<text x="131.8" y="172.2" transform="rotate(-90 131.8 172.2)">1</text>
<text x="156" y="172.2" transform="rotate(-90 156 172.2)">1</text>
<text x="58.3" y="176.3">1</text>
<text x="58.3" y="178.8">2</text>
<text x="125" y="177.5">4</text>
<text x="137.7" y="177.5">2</text>
<text x="149.2" y="177.5">4</text>
<text x="161.9" y="177.5">2</text>
<text x="58.3" y="181.4">3</text>
<text x="58.3" y="183.9">4</text>
<text x="131.8" y="184.9" transform="rotate(-90 131.8 184.9)">3</text>
<text x="156" y="184.9" transform="rotate(-90 156 184.9)">3</text>
<text x="58.3" y="186.4">5</text>
</g>
<g font-size="1.1" fill="#840000">
<text x="133.1" y="182.6">RGB</text>
<text x="157.2" y="182.6">RGB</text>
</g>
</svg>
